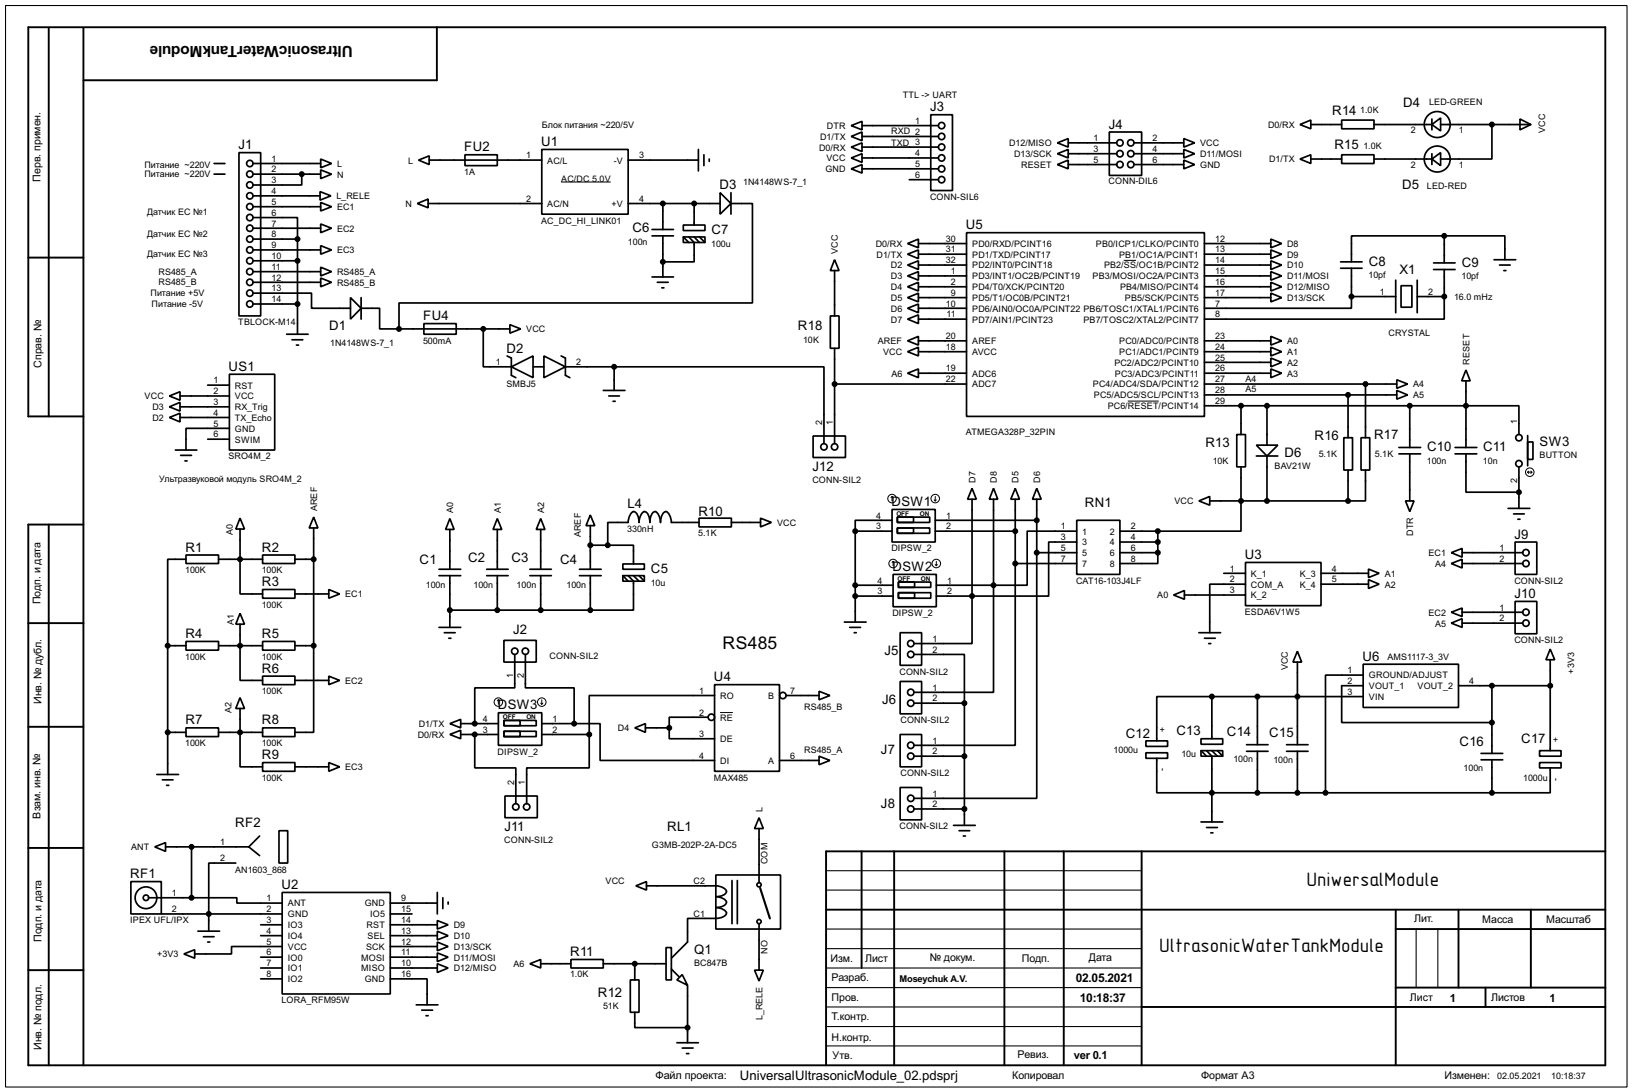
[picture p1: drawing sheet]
<svg xmlns="http://www.w3.org/2000/svg" width="383mm" height="256mm" viewBox="0 0 383 256" stroke-linecap="round" stroke-linejoin="round" font-family="sans-serif">
<path d="M1.3 1.3h381v254h-381zM194.1 218.2h74.2M194.1 209.1h74.2M194.1 204.5h74.2M332.8 218.2v13.8M337.9 218.2v13.8M194.1 222.8h74.2M194.1 232h74.2M194.1 236.5h74.2M194.1 227.4h74.2M194.1 241.1h74.2M194.1 245.7h74.2" fill="none" stroke="#000" stroke-width=".25"/>
<g fill="none" stroke="#000" stroke-width=".45">
<path d="M11.5 6.7v91.1M19.6 6.7v243.5M102.7 6.4v12.5h-83.1M6.7 60.5h12.9M19.6 97.8h-12.9v-91.4h370.5v243.8h-370.5v-127h12.9M11.5 123.2v127M6.7 146.4h12.9M6.7 170.7h12.9M6.7 199.2h12.9M202.5 200v27.4M210.1 200v50.2M236 200v50.2"/>
<path d="M250 200v50.2M268.3 200v50.2M377.2 200h-183.1v50.2M194.1 213.7h183.1M328 213.7v36.5M328 218.2h49.2M342.7 213.7v18.3M359.7 213.7v18.3M6.7 227.9h12.9M268.3 236.5h108.9M328 232h49.2M349.1 232v4.5"/>
</g>
<g fill="none" stroke="#000" stroke-width=".4">
<path d="M50.3 38.4h2.6M56.2 35.9h5.1v38.3h-5.1zM59.5 38.4h15.9M75.4 37.4l2.5 1-2.5 1zM75.4 39.9l2.5 1-2.5 1.1zM98.4 37.6l2.5-1v2.1zM100.9 37.6h26.4M109.3 36.4h7.6v2.5h-7.6zM127.3 35.1h20.3v15.2h-20.3zM147.6 37.6h16.5M164.1 35.1v5.1M165.4 36.4v2.5"/>
<path d="M166.7 37.4v.5M200 39.7l2.6-1v2zM200 29.5l2.6-1v2zM200 32.1l2.6-1.1v2.1zM200 34.6l2.6-1v2zM200 37.1l2.6-1v2.1zM202.6 39.7h17.9M202.6 29.5h17.9M202.6 32.1h17.9M202.6 34.6h17.9M202.6 37.1h17.9M218.7 27h5.1v17.8h-5.1z"/>
<path d="M248.5 33.6l2.5-1v2zM248.5 36.1l2.5-1v2zM248.5 38.7l2.5-1.1v2.1zM251 33.6h11.4M251 36.1h11.4M251 38.7h11.4M260.7 31h7.6v10.2h-7.6zM266.5 33.6h11.7M266.5 36.1h11.7M266.5 38.7h11.7M278.2 32.6l2.5 1-2.5 1zM278.2 35.1l2.5 1-2.5 1z"/>
<path d="M278.2 37.6l2.5 1.1-2.5 1zM305.5 37.4l2.5-1v2zM305.5 29.3l2.5-1.1v2.1zM308 37.4h7.3M308 29.3h7.3M315.3 28.2h7.6v2.1h-7.6zM315.3 36.4h7.6v2h-7.6zM322.9 37.4h13.6M322.9 29.3h13.6M336.5 29.3l2-1.6v3.1zM336.5 37.4l2-1.5v3zM336.5 28v2.5"/>
<path d="M336.5 36.1v2.6M338.5 29.3h21.2M350.6 29.3v8.1h-12.1M357.2 28l2.5 1.3-2.5 1.2zM50.3 40.9h2.6M59.5 51.1h10.4v5.1M59.5 48.6h15.9M59.5 53.6h15.9M59.5 58.7h15.9M59.5 56.2h10.4M59.5 46h15.7M59.5 40.9h15.9"/>
<path d="M69.9 56.2v22.3M70.9 40.9v2.6h-11.4M75.2 45l2.6 1-2.6 1zM75.4 57.7l2.5 1-2.5 1zM75.4 52.6l2.5 1-2.5 1.1zM75.4 47.6l2.5 1-2.5 1zM98.1 47.8l2.5-1v2zM100.6 47.8h26.7M147.6 47.8h21.6M153.2 53.9h5.1M153.2 55.4h5.1M155.8 47.8v6.1"/>
<path d="M155.8 55.4v9.7M160.6 52.9h5.1v1.3h-5.1zM160.6 55.7h5.1v1.3h-5.1zM160.6 55.7l1.3 1.3M161.9 55.7l1.2 1.3v4.5h-7.3M163.1 47.8v5.1M163.1 55.7l1.3 1.3M164.4 55.7l1.3 1.3M169.2 45.3l2.6 2.5-2.6 2.5zM171.8 47.8h5v23.4h-83v6.1M171.8 45.3v5M213.3 57.2l2.5-1v2z"/>
<path d="M213.3 59.7l2.5-1v2.1zM213.7 42.2h6.8M215.8 57.2h11.3M215.8 59.7h11.3M227.1 54.7h55.9v43.1h-55.9zM283 57.2h15.6M283 59.7h15.6M298.6 56.2l2.6 1-2.6 1zM298.6 58.7l2.6 1-2.6 1.1zM339.4 55.4h-21.8v6.1M339.4 55.4h14.2v5.6M339.4 55.4v6.4"/>
<path d="M59.5 68.9h13.7v3.5h9.2M59.5 61.3h10.4M59.5 63.8h15.9M59.5 66.3h15.9M59.5 71.4h10.4M67.4 78.5h5M68.6 79.8h2.6M75.4 62.8l2.5 1-2.5 1zM75.4 65.3l2.5 1-2.5 1.1zM82.4 69.9l2.5 2.5-2.5 2.6zM84.9 72.4h4.3v4.9h4.6M84.9 69.9v5.1"/>
<path d="M93.8 77.3h26M99.6 76h7.6v2.5h-7.6zM113.6 77.3v8.9h6.6M119.8 76.3l2.6 1-2.6 1zM153.2 65.1h5.1M154.5 66.3h2.5M155.5 67.6h.5M195.1 74.2h2.1v7.6h-2.1zM196.1 61l1.1 2.6h-2.1zM196.1 63.6v10.6M213.3 62.3l2.5-1v2zM213.3 64.8l2.5-1v2z"/>
<path d="M213.3 67.4l2.5-1.1v2.1zM213.3 69.9l2.5-1v2zM213.3 72.4l2.5-1v2.1zM213.3 75l2.5-1v2zM215.8 62.3h11.3M215.8 64.8h11.3M215.8 67.4h11.3M215.8 69.9h11.3M215.8 72.4h11.3M215.8 75h11.3M283 62.3h15.6M283 64.8h15.6"/>
<path d="M283 67.4h15.6M283 69.9h15.6M298.6 79l2.6 1.1-2.6 1zM298.6 61.3l2.6 1-2.6 1zM298.6 63.8l2.6 1-2.6 1zM298.6 66.3l2.6 1.1-2.6 1zM298.6 68.9l2.6 1-2.6 1zM315 63h5.1M315 61.5h5.1M317.6 69.7v2.7h-34.6M317.6 69.7h10.4M317.6 63v6.7"/>
<path d="M328 65.8v7.7M329.2 67.1h2.6v5.1h-2.6zM333 69.7h6.4M333 65.8v7.7M336.9 63.3h5M336.9 61.8h5M339.4 69.7v5.3h-56.4M339.4 63.3v6.4M351.1 61h5.1M352.4 62.3h2.5M353.4 63.6h.5M39.8 93l2.5-1v2z"/>
<path d="M39.8 95.6l2.5-1.1v2.1zM39.8 98.1l2.5-1v2zM42.3 93h11.6M42.3 95.6h11.6M42.3 98.1h11.6M48.8 90.5h5.1M53.9 87.9h10.7v17.8h-10.7zM69.7 81.1h.5M119.2 83.6l1 .5v4.1l1 .5M120.2 86.2l5.1-2.6v5.1zM125.3 86.2h2.5M127.8 83.6l5.1 2.6-5.1 2.5z"/>
<path d="M131.9 83.6l1 .5v4.1l1 .5M132.9 86.2h11.4M141.8 91.7h5.1M143.1 93h2.5M144.1 94.3h.5M144.3 86.2h49.3v18M144.3 86.2v5.5M196.1 90.2h31M196.1 81.8v22.4M213.3 80.1l2.5-1.1v2.1zM213.3 82.6l2.5-1v2zM213.3 87.7l2.5-1v2z"/>
<path d="M215.8 80.1h11.3M215.8 82.6h11.3M215.8 87.7h11.3M283 95.3h61.5M283 80.1h15.6M283 82.6h15.6M283 85.1h15.6M283 87.7h15.6M283 92.8h45.2M283 90.2h45.2M291.6 95.3v6.8M297.7 95.3v9.3"/>
<path d="M298.6 81.6l2.6 1-2.6 1zM298.6 84.1l2.6 1-2.6 1.1zM298.6 86.7l2.6 1-2.6 1zM316.8 92.8v10M320.9 90.2v12.6M328.2 89.2l2.6 1-2.6 1zM328.2 91.7l2.6 1.1-2.6 1zM331.3 95.3v9.8M344.5 86.9l1 2.6h-2zM344.5 95.3h12.4v6.8M344.5 89.5v5.6h-.3v.5l.3-.3M344.5 95.3v9.8"/>
<path d="M41.2 105.7h5.1M42.5 107h2.5M43.5 108.3h.5M48.8 103.2h5.1M53.9 100.6h-10.2v5.1M191.1 102.4h7.6v5.1h-7.6zM209.6 119.7h10.2v7.6h-10.2zM228.4 114.7l1 2.6h-2zM228.4 117.3v22.7M233.5 114.7l1 2.6h-2zM233.5 117.3v20.2M238.6 114.7l1 2.6h-2.1z"/>
<path d="M238.6 117.3v15.1M243.6 114.7l1.1 2.6h-2.1zM243.6 117.3v12.5M281.7 117.7l2.6-1.1v2.1zM284.3 117.7h32.5M290.6 102.1h2.1v7.6h-2.1zM291.6 109.7v15.1h-19.5M295.2 104.6h5.1l-2.6 2.5zM295.2 107.1h5.1M297.7 107.1v10.6M315.8 102.8h2v7.6h-2zM316.8 110.4v7.3"/>
<path d="M319.8 102.8h2.1v7.6h-2.1zM320.9 110.4v7.3h-4.1M328.7 106.6h5.1M328.7 105.1h5.1M330.3 117.7h2l-1 2.5zM331.3 106.6v11.1M341.9 106.6h5.1M341.9 105.1h5.1M344.5 106.6v9h12.4M354.4 119.4h5.1M356.9 109.7v9.7M359 103.8h1.2v4.1h-1.2z"/>
<path d="M359 102.3v7.1M43.7 130.4h7.7v2h-7.7zM43.7 131.4h-4.3v20.3M51.4 131.4h10.3M56.4 121.7l1.1 2.6h-2.1zM56.4 124.3v15.2h5.3M61.7 130.4h7.6v2h-7.6zM61.7 138.5h7.6v2h-7.6zM69.3 131.4h4.4M69.3 139.5h8M73.7 121.5l1 2.5h-2zM73.7 124v27.7"/>
<path d="M77.3 138.5l2.5 1-2.5 1zM103.2 135.2h5.1M103.2 133.7h5.1M105.7 121.8l1 2.6h-2zM105.7 124.4v9.3M105.7 135.2v12.2M114.4 135.2h5M114.4 133.7h5M116.9 121.8l1 2.6h-2zM116.9 124.4v9.3M116.9 135.2v8.1M124.5 135.2h5.1"/>
<path d="M124.5 133.7h5.1M127.1 121.8l1 2.6h-2.1zM127.1 124.4v9.3M127.1 135.2v8.1M136.2 135.2h5.1M136.2 133.7h5.1M138.7 121l1.1 2.5h-2.1zM138.7 123.5v10.2M138.7 135.2v8.1M138.7 128.1h4.1M142.8 128.1h6.1v4.4M146.4 132.5h5v1.2h-5z"/>
<path d="M146.4 135.2h5v1.3h-5zM146.4 135.2l1.2 1.3M147.6 135.2l1.3 1.3v6.8h-10.2M148.9 135.2l1.3 1.3M150.2 135.2l1.2 1.3M164.3 121.7h7.6v2.1h-7.6zM164.3 122.7h-6.5l-.3-1.2a1.82 1.82 0 0 0-1-1.3 2.37 2.37 0 0 0-1.3 2.5l-.2-1.2a1.82 1.82 0 0 0-1-1.3 2.35 2.35 0 0 0-1.3 2.5v-.6a2.04 2.04 0 0 0-1.3-1.9 2.75 2.75 0 0 0-1.2 2.5l-.1-.6a2.04 2.04 0 0 0-1.2-1.9 2.75 2.75 0 0 0-1.3 2.5h-4.8v5.4M171.9 122.7h6.8M178.7 121.7l2.6 1-2.6 1.1zM201 124.8h8.6M201 124.8v21.3M201 137.5h8.9"/>
<path d="M209.6 122.2h-8.6v2.6M209.9 134.9h10.1v7.6h-10.1zM210.9 121.5h7.6v1.2h-7.6zM210.9 121.5h3.8v1.2h-3.8zM210.9 124h7.6v1.3h-7.6zM210.9 124h3.8v1.3h-3.8zM211.1 136.7h7.6v1.3h-7.6zM211.1 136.7h3.8v1.3h-3.8zM211.1 139.2h7.6v1.3h-7.6zM211.1 139.2h3.8v1.3h-3.8zM219.8 124.8h18.8M219.8 122.2h23.8"/>
<path d="M220 137.5h13.5M233.5 137.5v25.1h-18.7M238.6 132.4v42.7h-23.8M238.6 132.4h14.4M243.6 129.8v57.7h-28.8M243.6 129.8h9.4M253 122.2h10.2v12.7h-10.2zM253 124.8h-11.6v12.7h-7.9M253 127.3h-6.6v12.7h-18M263.2 124.8h8.9M263.2 127.3h8.9M263.2 129.8h8.9"/>
<path d="M272.1 129.8v2.6h-8.9M272.1 124.8v5M275.8 139.8l2.5-1.1v2.1zM278.3 139.8h14.4M287.6 134.7h5.1M292.7 132.1h17.7v10.2h-17.7zM292.7 137.2h-8.4v11.4M310.4 134.7h11.2M310.4 137.2h11.2M321.6 133.7l2.5 1-2.5 1zM321.6 136.2l2.5 1-2.5 1zM341 129.8l2.6-1v2.1z"/>
<path d="M341 132.4l2.6-1v2zM343.6 129.8h14.2M343.6 132.4h14.2M355.7 120.7h2.5M356 127.3h5.1v7.6h-5.1zM356.7 122h.5M39.4 151.7h4.3M39.4 151.7v30.2M43.7 150.7h7.7v2h-7.7zM51.4 151.7h10.3M56.4 144.1l1.1 2.5h-2.1zM56.4 146.6v13.2h5.3"/>
<path d="M61.7 150.7h7.6v2h-7.6zM61.7 158.8h7.6v2h-7.6zM69.3 151.7h4.4M69.3 159.8h8M73.7 151.7v20.3h-4.4M77.3 158.8l2.5 1-2.5 1zM103.2 147.4h5.1M104.4 148.6h2.6M105.5 149.9h.5M105.7 143.3h33M118.4 150.4h7.6v5.1h-7.6zM121 153.7v7.9h-9.4v8.4"/>
<path d="M123.5 153.7v7.9h11.4v8.4M198.4 146.1h5.1M199.7 147.4h2.5M200.7 148.6h.5M201 140h8.9M211.5 148.6h5.1v7.7h-5.1zM214.8 153.7h11.8v11.5M220 140h8.4M228.4 140v11.2h-13.6M281.7 148.6h5.1M283 149.9h2.6M284 151.2h.5"/>
<path d="M304.9 153l1 2.5h-2.1zM304.9 155.5v19.4M320.3 156h22.4v10.2h-22.4zM320.3 158.6h-8.8v27.6M341 143.8l2.6-1v2zM341 146.4l2.6-1.1v2.1zM343.6 143.8h14.2M343.6 146.4h14.2M356 141.3h5.1v7.6h-5.1zM364.3 152.5l1 2.5h-2zM364.3 155v21.3M39.4 172h4.3"/>
<path d="M43.7 171h7.7v2h-7.7zM51.4 172h10.3M56.4 163.9l1.1 2.5h-2.1zM56.4 166.4v13.7h5.3M61.7 171h7.6v2h-7.6zM61.7 179.1h7.6v2.1h-7.6zM77.3 179.1l2.5 1-2.5 1.1zM105.7 172.5l2.6-1v2zM105.7 170l2.6-1v2zM108.3 172.5h8.8M108.3 170h8.8M111.6 172.5v7.9h9.6v8.4"/>
<path d="M117.1 167.4h10.2v7.7h-10.2zM118.4 169.2h7.6v1.3h-7.6zM118.4 169.2h3.8v1.3h-3.8zM118.4 171.8h7.6v1.2h-7.6zM118.4 171.8h3.8v1.2h-3.8zM127.3 172.5h11.2M127.3 170h7.6M134.9 170h6.1v8.6h26.9M138.5 172.5v7.9h-14.7v8.4M149.2 171l2.5-1v2zM151.7 171h5.6M157.3 171v2.5h10.6"/>
<path d="M166.4 168.5h-9.1v2.5M167.9 160.8h15.3v20.4h-15.3zM167.9 163.4h-29.4v9.1M183.2 178.6h9.3M184.7 163.4h7.8M192.5 177.6l2.5 1-2.5 1zM192.5 162.4l2.5 1-2.5 1zM211.5 160.1h5.1v7.6h-5.1zM211.5 172.5h5.1v7.6h-5.1zM214.8 165.2h11.8M214.8 177.6h11.8M226.6 165.2v28.7"/>
<path d="M269.3 174h5.1v1.3h-5.1zM269.3 176.8h5.1v1.3h-5.1zM271.8 178.1v8.1h78.8M282.2 173.5h5.1v1.3h-5.1zM282.2 176.3h5.1v1.3h-5.1zM282.2 176.3l1.3 1.3M283.5 176.3l1.3 1.3v15.5M284.8 163.6h-13v10.4M284.8 163.6v9.9M284.8 163.6h35.5M284.8 176.3l1.3 1.3M286.1 176.3l1.2 1.3"/>
<path d="M292.9 176.5h5.1M292.9 174.9h5.1M295.5 163.6v11.3M295.5 176.5v9.7M302.3 176.5h5.1M302.3 174.9h5.1M304.9 176.5v9.7M320.3 161.1h-5v8.6h35.3M342.7 161.1h21.6M348 178.5h5.1M348 177h5.1M350.6 161.1v15.9"/>
<path d="M350.6 178.5v7.7M361.8 176.3h5v1.3h-5zM361.8 179.1h5v1.3h-5zM36.4 198.9l2.5-1v2.1zM36.9 181.9h5.1M38.2 183.2h2.5M38.9 198.9h19.6M39.2 184.5h.5M45 198.9v12M58.5 198.9l2.5 2.1M61 196.4l-2.5 2.5M65.6 195.1h2v7.6h-2z"/>
<path d="M69.3 180.1h8M118.7 187h7.6v5.1h-7.6zM178.4 192.1l1 2.5h-2.1zM178.4 194.6v12.7M211.5 185h5.1v7.6h-5.1zM214.8 190h11.8M224.1 193.9h5.1M225.4 195.1h2.5M226.4 196.4h.5M282.2 193.1h5.1M283.5 194.4h2.6M284.5 195.6h.5"/>
<path d="M364.3 180.4v5.8h-13.7M30.8 207.1h7.1v7.6h-7.1zM34.9 210.9h10.1M37.9 214.7h28.4M45 210.9h10.7v1.2h10.6M46.5 218.7h5.1M55.4 202.7h-6.3v16M61.3 217.2h5M61.3 219.8h5M66.3 209.6h25.4v23.9h-25.4zM91.7 214.7h5.1M91.7 217.2h11.1"/>
<path d="M91.7 212.1h11.1M91.7 219.8h11.1M102.8 216.2l2.5 1-2.5 1zM102.8 218.7l2.5 1.1-2.5 1zM102.8 209.6v5.1M104.1 210.9v2.5M105.3 211.9v.5M149.4 208.1l2.5-1v2zM151.9 208.1h16.3a2.58 2.58 0 0 1 2.5 1.3 2.27 2.27 0 0 1-2.5 1.2 2.65 2.65 0 0 1 2.5 1.3 2.24 2.24 0 0 1-2.5 1.3 2.65 2.65 0 0 1 2.5 1.2 2.29 2.29 0 0 1-2.5 1.3h-6.6v5.6l-3.8 3.8M168.2 205.5h15.2v12.7h-15.2zM172 206.8v10.2M173.3 206.8v10.2"/>
<path d="M178.4 217v10.9M43.2 224.1l2.6-1v2zM47.8 220h2.5M48.8 221.3h.5M61.3 227.4h5M61.3 224.8h5M61.3 229.9h5M66.3 222.3h-11.9v1.8h-8.6M91.7 229.9h8.7v6.1M91.7 227.4h11.1M91.7 224.8h11.1M91.7 222.3h11.1"/>
<path d="M97.8 236h5.1M99.1 237.3h2.6M100.1 238.6h.5M102.8 221.3l2.5 1-2.5 1zM102.8 226.4l2.5 1-2.5 1zM102.8 223.8l2.5 1-2.5 1.1zM124.5 226.4l2.6-1v2zM127.1 226.4h7.1M134.2 225.4h7.6v2h-7.6zM141.8 226.4h14.7M148.1 230.2h2.1v7.6h-2.1zM149.2 237.8v3.6h12.4"/>
<path d="M149.2 226.4v3.8M156.5 222.6h1.3v7.6h-1.3zM157.8 227.6l1.8 1.8M159.1 230.2l1.2-1.3 1.3 2.5zM161.6 231.4v13.5M177.3 227.9h2.1l-1 2.5zM159.1 244.9h5M160.3 246.2h2.6M161.3 247.5h.6"/>
<circle cx="58.7" cy="38.4" r=".75"/>
<circle cx="221.2" cy="29.5" r=".75"/>
<circle cx="221.2" cy="37.1" r=".75"/>
<circle cx="221.2" cy="32.1" r=".75"/>
<circle cx="221.2" cy="34.6" r=".75"/>
<circle cx="221.2" cy="39.7" r=".75"/>
<circle cx="263.1" cy="33.6" r=".75"/>
<circle cx="263.1" cy="36.1" r=".75"/>
<circle cx="263.1" cy="38.7" r=".75"/>
<circle cx="265.7" cy="38.7" r=".75"/>
<circle cx="265.7" cy="33.6" r=".75"/>
<circle cx="265.7" cy="36.1" r=".75"/>
<circle cx="337.7" cy="37.4" r="3.1"/>
<circle cx="337.7" cy="29.3" r="3.1"/>
<circle cx="58.7" cy="56.2" r=".75"/>
<circle cx="58.7" cy="51.1" r=".75"/>
<circle cx="58.7" cy="58.7" r=".75"/>
<circle cx="58.7" cy="53.6" r=".75"/>
<circle cx="58.7" cy="43.5" r=".75"/>
<circle cx="58.7" cy="48.6" r=".75"/>
<circle cx="58.7" cy="46" r=".75"/>
<circle cx="58.7" cy="40.9" r=".75"/>
<circle cx="221.2" cy="42.2" r=".75"/>
<circle cx="58.7" cy="61.3" r=".75"/>
<circle cx="58.7" cy="63.8" r=".75"/>
<circle cx="58.7" cy="66.3" r=".75"/>
<circle cx="58.7" cy="68.9" r=".75"/>
<circle cx="58.7" cy="71.4" r=".75"/>
<circle cx="193.6" cy="105" r=".75"/>
<circle cx="196.1" cy="105" r=".75"/>
<circle cx="356.9" cy="102.8" r=".75"/>
<circle cx="356.9" cy="108.9" r=".75"/>
<circle cx="358.5" cy="129.8" r=".75"/>
<circle cx="358.5" cy="132.4" r=".75"/>
<circle cx="120.9" cy="153" r=".75"/>
<circle cx="123.4" cy="153" r=".75"/>
<circle cx="214" cy="151.2" r=".75"/>
<circle cx="214" cy="153.7" r=".75"/>
<circle cx="358.5" cy="143.8" r=".75"/>
<circle cx="358.5" cy="146.4" r=".75"/>
<circle cx="167.1" cy="168.5" r=".75"/>
<circle cx="183.9" cy="163.4" r=".75"/>
<circle cx="214" cy="165.2" r=".75"/>
<circle cx="214" cy="162.6" r=".75"/>
<circle cx="214" cy="175.1" r=".75"/>
<circle cx="214" cy="177.6" r=".75"/>
<circle cx="121.2" cy="189.5" r=".75"/>
<circle cx="123.7" cy="189.5" r=".75"/>
<circle cx="214" cy="190" r=".75"/>
<circle cx="214" cy="187.5" r=".75"/>
<circle cx="34.3" cy="210.9" r="2.55"/>
<circle cx="34.3" cy="210.9" r=".65"/>
<circle cx="178.3" cy="207.8" r=".5"/>
<circle cx="178.3" cy="216.5" r=".5"/>
</g>
<g fill="none" stroke="#000" stroke-width=".23">
<path d="M131.9 42.8h11.6M264.1 61.2h2.9M265 94.2h7.3M209.6 116.6l-.2 .3M209.6 116.6l.3 .3M209.6 116.6v1.1M219.5 117.4l.3 .3M219.8 116.6v1.1M220 117.4l-.2 .3M359 110.9h1M359 110.9l.2 .3M359.2 110.7l-.2 .2"/>
<path d="M359.7 110.7l.3 .2M360 110.9l-.3 .3M209.9 131.9l-.3 .2M209.9 131.9l.2 .2M209.9 131.9v1M219.8 132.6l.2 .3M220 131.9v1M220.3 132.6l-.3 .3M117.1 164.4l-.2 .2M117.1 164.4l.3 .2M117.1 164.4v1M127.1 165.2l.2 .2"/>
<path d="M127.3 164.4v1M127.6 165.2l-.3 .2M169.2 167.4h3"/>
<circle cx="209.6" cy="117.1" r="1"/>
<circle cx="219.7" cy="117.1" r="1"/>
<circle cx="359.4" cy="110.9" r="1"/>
<circle cx="209.8" cy="132.4" r="1"/>
<circle cx="220" cy="132.4" r="1"/>
<circle cx="117.1" cy="164.9" r="1"/>
<circle cx="127.3" cy="164.9" r="1"/>
</g>
<g fill="#000" stroke="#000" stroke-width=".4">
<circle cx="350.5" cy="29.3" r=".5"/>
<circle cx="69.9" cy="56.2" r=".5"/>
<circle cx="70.9" cy="40.9" r=".5"/>
<circle cx="155.7" cy="47.8" r=".5"/>
<circle cx="163.1" cy="47.8" r=".5"/>
<circle cx="339.3" cy="55.4" r=".5"/>
<circle cx="69.9" cy="71.4" r=".5"/>
<circle cx="69.9" cy="61.3" r=".5"/>
<circle cx="93.7" cy="77.3" r=".5"/>
<circle cx="113.5" cy="77.3" r=".5"/>
<circle cx="155.7" cy="61.5" r=".5"/>
<circle cx="317.5" cy="69.7" r=".5"/>
<circle cx="339.3" cy="69.7" r=".5"/>
<circle cx="144.3" cy="86.2" r=".5"/>
<circle cx="196.1" cy="90.2" r=".5"/>
<circle cx="291.6" cy="95.3" r=".5"/>
<circle cx="297.7" cy="95.3" r=".5"/>
<circle cx="316.7" cy="92.8" r=".5"/>
<circle cx="320.8" cy="90.2" r=".5"/>
<circle cx="331.2" cy="95.3" r=".5"/>
<circle cx="344.4" cy="95.3" r=".5"/>
<circle cx="291.6" cy="117.7" r=".5"/>
<circle cx="297.7" cy="117.7" r=".5"/>
<circle cx="316.7" cy="117.7" r=".5"/>
<circle cx="356.9" cy="115.6" r=".5"/>
<circle cx="56.4" cy="131.4" r=".5"/>
<circle cx="73.7" cy="131.4" r=".5"/>
<circle cx="138.7" cy="128.1" r=".5"/>
<circle cx="142.8" cy="128.1" r=".5"/>
<circle cx="200.9" cy="124.8" r=".5"/>
<circle cx="200.9" cy="137.5" r=".5"/>
<circle cx="233.4" cy="137.5" r=".5"/>
<circle cx="238.5" cy="124.8" r=".5"/>
<circle cx="238.5" cy="132.4" r=".5"/>
<circle cx="243.6" cy="122.2" r=".5"/>
<circle cx="243.6" cy="129.8" r=".5"/>
<circle cx="272" cy="129.8" r=".5"/>
<circle cx="272" cy="124.8" r=".5"/>
<circle cx="272" cy="127.3" r=".5"/>
<circle cx="39.4" cy="151.7" r=".5"/>
<circle cx="56.4" cy="151.7" r=".5"/>
<circle cx="73.7" cy="151.7" r=".5"/>
<circle cx="105.7" cy="143.3" r=".5"/>
<circle cx="116.8" cy="143.3" r=".5"/>
<circle cx="127" cy="143.3" r=".5"/>
<circle cx="138.7" cy="143.3" r=".5"/>
<circle cx="200.9" cy="140" r=".5"/>
<circle cx="228.4" cy="140" r=".5"/>
<circle cx="39.4" cy="172" r=".5"/>
<circle cx="56.4" cy="172" r=".5"/>
<circle cx="111.5" cy="172.5" r=".5"/>
<circle cx="111.5" cy="170" r=".5"/>
<circle cx="134.9" cy="170" r=".5"/>
<circle cx="138.4" cy="172.5" r=".5"/>
<circle cx="157.2" cy="171" r=".5"/>
<circle cx="226.6" cy="177.6" r=".5"/>
<circle cx="226.6" cy="165.2" r=".5"/>
<circle cx="284.7" cy="163.6" r=".5"/>
<circle cx="295.4" cy="163.6" r=".5"/>
<circle cx="304.8" cy="163.6" r=".5"/>
<circle cx="350.5" cy="161.1" r=".5"/>
<circle cx="350.5" cy="169.7" r=".5"/>
<circle cx="364.2" cy="161.1" r=".5"/>
<circle cx="45" cy="198.9" r=".5"/>
<circle cx="226.6" cy="190" r=".5"/>
<circle cx="284.7" cy="186.2" r=".5"/>
<circle cx="295.4" cy="186.2" r=".5"/>
<circle cx="304.8" cy="186.2" r=".5"/>
<circle cx="311.4" cy="186.2" r=".5"/>
<circle cx="350.5" cy="186.2" r=".5"/>
<circle cx="45" cy="210.9" r=".5"/>
<circle cx="49" cy="214.7" r=".5"/>
<circle cx="149.1" cy="226.4" r=".5"/>
<circle cx="161.5" cy="241.4" r=".5"/>
</g>
<path d="M178.6 208.6l2.3 7.1" fill="none" stroke="#000" stroke-width=".5"/>
<g font-size="5.1">
<text x="307" y="208.1">UniwersalModule</text>
<text x="272.4" y="223.6">UltrasonicWaterTankModule</text>
</g>
<text font-size="4.6" x="169.8" y="152.4">RS485</text>
<text font-size="4.1" x="82.9" y="10.8" transform="rotate(-180 82.9 10.8)">UltrasonicWaterTankModule</text>
<g font-size="3.5">
<text x="218.6" y="26.1">J3</text>
<text x="313.1" y="26.9">R14</text>
<text x="329.7" y="25.1">D4</text>
<text x="56" y="35">J1</text>
<text x="109.1" y="35.6">FU2</text>
<text x="127.2" y="34.3">U1</text>
<text x="260.5" y="30.2">J4</text>
<text x="313.6" y="35">R15</text>
<text x="169.1" y="44.5">D3</text>
<text x="329.5" y="44.5">D5</text>
<text x="227" y="53.9">U5</text>
<text x="148.6" y="54.6">C6</text>
<text x="167.2" y="55">C7</text>
<text x="321.6" y="62.4">C8</text>
<text x="328.8" y="64.2">X1</text>
<text x="343.5" y="62.7">C9</text>
<text x="77.4" y="77.5">D1</text>
<text x="99.5" y="75.1">FU4</text>
<text x="187.5" y="77.4">R18</text>
<text x="119" y="82.8">D2</text>
<text x="53.7" y="87.1">US1</text>
<text x="283.3" y="105">R13</text>
<text x="301.8" y="107.3">D6</text>
<text x="308.9" y="103.5">R16</text>
<text x="322.9" y="103.2">R17</text>
<text x="335.3" y="106">C10</text>
<text x="348.5" y="106">C11</text>
<text x="361.8" y="104.8">SW3</text>
<text x="190.9" y="110.6">J12</text>
<text x="147.5" y="119.4">L4</text>
<text x="209.5" y="118.9">DSW1</text>
<text x="254.9" y="119.1">RN1</text>
<text x="164.1" y="121.2">R10</text>
<text x="43.6" y="129.6">R1</text>
<text x="61.6" y="129.6">R2</text>
<text x="292.5" y="131.3">U3</text>
<text x="355.9" y="126.5">J9</text>
<text x="61.6" y="137.7">R3</text>
<text x="98.6" y="132.4">C1</text>
<text x="110" y="132.1">C2</text>
<text x="120.2" y="132.1">C3</text>
<text x="131.6" y="132.4">C4</text>
<text x="153" y="134.6">C5</text>
<text x="209.7" y="134.1">DSW2</text>
<text x="355.9" y="140.5">J10</text>
<text x="43.6" y="149.9">R4</text>
<text x="61.6" y="149.9">R5</text>
<text x="120.6" y="148.8">J2</text>
<text x="207.8" y="153.9">J5</text>
<text x="320.2" y="155.2">U6</text>
<text x="61.6" y="158">R6</text>
<text x="167.8" y="160">U4</text>
<text x="117" y="166.6">DSW3</text>
<text x="207.3" y="165.4">J6</text>
<text x="43.6" y="170.2">R7</text>
<text x="61.6" y="170.2">R8</text>
<text x="264.5" y="173.4">C12</text>
<text x="276.4" y="172.7">C13</text>
<text x="288.3" y="172.8">C14</text>
<text x="298.3" y="173.1">C15</text>
<text x="61.6" y="178.3">R9</text>
<text x="207" y="177.1">J7</text>
<text x="343" y="175.3">C16</text>
<text x="357.5" y="174.4">C17</text>
<text x="207" y="189.8">J8</text>
<text x="55.3" y="194.3">RF2</text>
<text x="118.5" y="195.2">J11</text>
<text x="156.8" y="195.3">RL1</text>
<text x="30.6" y="206.3">RF1</text>
<text x="66.2" y="208.8">U2</text>
<text x="134" y="224.5">R11</text>
<text x="163.1" y="224">Q1</text>
<text x="140.5" y="234.1">R12</text>
<text x="173.8" y="253.6">UniversalUltrasonicModule_02.pdsprj</text>
</g>
<g font-size="3.2">
<text x="252.8" y="230.7">02.05.2021</text>
<text x="253.8" y="235.4">10:18:37</text>
</g>
<g font-size="3">
<text x="340.7" y="235.4">1</text>
<text x="364.1" y="235.4">1</text>
<text x="252.4" y="248.8">ver 0.1</text>
</g>
<text font-size="2.9" x="154" y="253.5">Файл проекта:</text>
<g font-size="2.8">
<text x="9.5" y="42.7" transform="rotate(-90 9.5 42.7)">Перв. примен.</text>
<text x="9.7" y="86.4" transform="rotate(-90 9.7 86.4)">Справ. №</text>
<text x="9.5" y="142" transform="rotate(-90 9.5 142)">Подп. и дата</text>
<text x="9.7" y="165.4" transform="rotate(-90 9.7 165.4)">Инв. № дубл.</text>
<text x="9.5" y="192.3" transform="rotate(-90 9.5 192.3)">Взам. инв. №</text>
<text x="9.8" y="221.2" transform="rotate(-90 9.8 221.2)">Подп. и дата</text>
<text x="332.3" y="216.5">Лит.</text>
<text x="348.3" y="216.8">Масса</text>
<text x="363.3" y="216.8">Масштаб</text>
<text x="195.1" y="225.9">Изм.</text>
<text x="203.3" y="225.9">Лист</text>
<text x="218.5" y="225.7">№ докум.</text>
<text x="240.1" y="225.9">Подп.</text>
<text x="255.8" y="225.7">Дата</text>
<text x="195.4" y="230.5">Разраб.</text>
<text x="195.4" y="235.1">Пров.</text>
<text x="195.4" y="239.6">Т.контр.</text>
<text x="331.3" y="235.1">Лист</text>
<text x="350.3" y="235.1">Листов</text>
<text x="195.4" y="244.5">Н.контр.</text>
<text x="9.8" y="246.6" transform="rotate(-90 9.8 246.6)">Инв. № подл.</text>
<text x="195.6" y="248.8">Утв.</text>
<text x="239.1" y="248.5">Ревиз.</text>
<text x="237.8" y="253.5">Копировал</text>
<text x="282.2" y="253.5">Формат А3</text>
<text x="339.4" y="253.5">Изменен:</text>
</g>
<text font-size="2.5" x="211.4" y="230.6">Moseychuk A.V.</text>
<g font-size="2.4">
<text x="212.1" y="23.1">TTL -&gt; UART</text>
<text x="127.3" y="30">Блок питания ~220/5V</text>
<text x="215.1" y="29.1">1</text>
<text x="319.6" y="26.6">1.0K</text>
<text x="335.8" y="24.6">LED-GREEN</text>
<text x="192.5" y="35.3">D0/RX</text>
<text x="192.7" y="32.8">D1/TX</text>
<text x="194.3" y="30.3">DTR</text>
<text x="209.4" y="31.4">RXD 2</text>
<text x="209.4" y="34.2">TXD 3</text>
<text x="237.1" y="34.4">D12/MISO</text>
<text x="257" y="33.2">1</text>
<text x="257" y="35.7">3</text>
<text x="270.8" y="33.2">2</text>
<text x="270.8" y="35.7">4</text>
<text x="282" y="34.4">VCC</text>
<text x="298" y="30">D0/RX</text>
<text x="320.4" y="35">1.0K</text>
<text x="331.5" y="31.3">2</text>
<text x="342.8" y="31.3">1</text>
<text x="363.1" y="31.2" transform="rotate(-90 363.1 31.2)">VCC</text>
<text x="33.9" y="39.4">Питание ~220V</text>
<text x="33.9" y="41.6">Питание ~220V</text>
<text x="63.8" y="38">1</text>
<text x="63.8" y="40.5">2</text>
<text x="79.2" y="39.2">L</text>
<text x="79.2" y="41.7">N</text>
<text x="95.9" y="38.4">L</text>
<text x="109.1" y="41.1">1A</text>
<text x="123.6" y="37.2">1</text>
<text x="128.6" y="38.4">AC/L</text>
<text x="144.2" y="38.4">-V</text>
<text x="150.2" y="37.2">3</text>
<text x="193.9" y="40.5">GND</text>
<text x="194.2" y="37.9">VCC</text>
<text x="215.1" y="36.7">4</text>
<text x="215.1" y="39.2">5</text>
<text x="215.1" y="41.8">6</text>
<text x="238.3" y="36.9">D13/SCK</text>
<text x="239.9" y="39.5">RESET</text>
<text x="257" y="38.2">5</text>
<text x="270.8" y="38.2">6</text>
<text x="282" y="36.9">D11/MOSI</text>
<text x="282" y="39.5">GND</text>
<text x="298.2" y="38.1">D1/TX</text>
<text x="331.5" y="39.4">2</text>
<text x="342.8" y="39.4">1</text>
<text x="63.8" y="43">3</text>
<text x="63.8" y="45.6">4</text>
<text x="79" y="46.8">L_RELE</text>
<text x="123.6" y="47.4">2</text>
<text x="131.9" y="42.7">AC/DC 5.0V</text>
<text x="150.2" y="47.4">4</text>
<text x="174.6" y="43.4">1N4148WS-7_1</text>
<text x="218.5" y="46.9">CONN-SIL6</text>
<text x="260.5" y="43.1">CONN-DIL6</text>
<text x="335.3" y="44.4">LED-RED</text>
<text x="34.6" y="50.6">Датчик EC №1</text>
<text x="63.8" y="48.1">5</text>
<text x="63.8" y="50.7">6</text>
<text x="63.8" y="53.2">7</text>
<text x="79.2" y="49.4">EC1</text>
<text x="95.3" y="48.6">N</text>
<text x="127.1" y="52.6">AC_DC_HI_LINK01</text>
<text x="128.6" y="48.6">AC/N</text>
<text x="143.7" y="48.6">+V</text>
<text x="34.6" y="55.6">Датчик EC №2</text>
<text x="63.8" y="55.7">8</text>
<text x="63.8" y="58.3">9</text>
<text x="79.2" y="59.5">EC3</text>
<text x="79.2" y="54.4">EC2</text>
<text x="147.6" y="57.5">100n</text>
<text x="167.1" y="57.9">100u</text>
<text x="196.9" y="59.7" transform="rotate(-90 196.9 59.7)">VCC</text>
<text x="205.8" y="58">D0/RX</text>
<text x="222.3" y="59.3">31</text>
<text x="222.3" y="56.8">30</text>
<text x="228.4" y="58">PD0/RXD/PCINT16</text>
<text x="257.5" y="58">PB0/ICP1/CLKO/PCINT0</text>
<text x="285.6" y="56.8">12</text>
<text x="285.6" y="59.3">13</text>
<text x="302.4" y="58">D8</text>
<text x="34.6" y="60.5">Датчик EC №3</text>
<text x="37.2" y="64.5">RS485_A</text>
<text x="63.8" y="60.9">10</text>
<text x="63.8" y="63.4">11</text>
<text x="63.8" y="65.9">12</text>
<text x="79.2" y="64.6">RS485_A</text>
<text x="206" y="60.5">D1/TX</text>
<text x="209.3" y="63.1">D2</text>
<text x="209.3" y="65.6">D3</text>
<text x="222.3" y="61.9">32</text>
<text x="223.4" y="64.4">1</text>
<text x="228.4" y="65.6">PD3/INT1/OC2B/PCINT19</text>
<text x="228.4" y="63.1">PD2/INT0/PCINT18</text>
<text x="228.4" y="60.5">PD1/TXD/PCINT17</text>
<text x="256.7" y="65.6">PB3/MOSI/OC2A/PCINT3</text>
<text x="259.4" y="63.1">PB2/SS/OC1B/PCINT2</text>
<text x="262.9" y="60.5">PB1/OC1A/PCINT1</text>
<text x="285.6" y="64.4">15</text>
<text x="285.6" y="61.9">14</text>
<text x="302.4" y="60.5">D9</text>
<text x="302.4" y="63.1">D10</text>
<text x="302.4" y="65.6">D11/MOSI</text>
<text x="321.6" y="65.4">10pf</text>
<text x="343.4" y="65.6">10pf</text>
<text x="35.4" y="69.6">Питание +5V</text>
<text x="37.2" y="67">RS485_B</text>
<text x="63.8" y="68.4">13</text>
<text x="63.8" y="71">14</text>
<text x="79.2" y="67.1">RS485_B</text>
<text x="209.3" y="68.1">D4</text>
<text x="209.3" y="70.7">D5</text>
<text x="222.3" y="72">10</text>
<text x="223.4" y="69.5">9</text>
<text x="223.4" y="67">2</text>
<text x="228.4" y="70.7">PD5/T1/OC0B/PCINT21</text>
<text x="228.4" y="68.1">PD4/T0/XCK/PCINT20</text>
<text x="263.2" y="68.1">PB4/MISO/PCINT4</text>
<text x="264.3" y="70.7">PB5/SCK/PCINT5</text>
<text x="285.6" y="67">16</text>
<text x="285.6" y="69.5">17</text>
<text x="285.6" y="72">7</text>
<text x="302.4" y="68.1">D12/MISO</text>
<text x="302.4" y="70.7">D13/SCK</text>
<text x="324.3" y="69.2">1</text>
<text x="335.6" y="69.2">2</text>
<text x="341.7" y="70.4">16.0 mHz</text>
<text x="35.6" y="72.2">Питание -5V</text>
<text x="56" y="76.4">TBLOCK-M14</text>
<text x="209.3" y="73.2">D6</text>
<text x="209.3" y="75.8">D7</text>
<text x="222.4" y="74.6">11</text>
<text x="228.4" y="73.2">PD6/AIN0/OC0A/PCINT22 PB6/TOSC1/XTAL1/PCINT6</text>
<text x="228.4" y="75.8">PD7/AIN1/PCINT23</text>
<text x="254.6" y="75.8">PB7/TOSC2/XTAL2/PCINT7</text>
<text x="285.6" y="74.6">8</text>
<text x="77.6" y="81.3">1N4148WS-7_1</text>
<text x="99.4" y="80.7">500mA</text>
<text x="123.6" y="78.1">VCC</text>
<text x="188.7" y="80.6">10K</text>
<text x="206.2" y="80.8">AREF</text>
<text x="207.5" y="83.4">VCC</text>
<text x="222.3" y="82.2">18</text>
<text x="222.3" y="79.7">20</text>
<text x="228.4" y="83.4">AVCC</text>
<text x="228.4" y="80.8">AREF</text>
<text x="263" y="83.4">PC1/ADC1/PCINT9</text>
<text x="263" y="80.8">PC0/ADC0/PCINT8</text>
<text x="285.6" y="82.2">24</text>
<text x="285.6" y="79.7">23</text>
<text x="302.4" y="80.8">A0</text>
<text x="302.4" y="83.4">A1</text>
<text x="326.2" y="79">CRYSTAL</text>
<text x="116.5" y="85.7">1</text>
<text x="135.4" y="85.7">2</text>
<text x="209.4" y="88.5">A6</text>
<text x="222.3" y="87.3">19</text>
<text x="222.3" y="89.8">22</text>
<text x="228.4" y="88.5">ADC6</text>
<text x="261.8" y="85.9">PC2/ADC2/PCINT10</text>
<text x="262" y="88.5">PC3/ADC3/PCINT11</text>
<text x="285.6" y="89.8">27</text>
<text x="285.6" y="87.3">26</text>
<text x="285.6" y="84.7">25</text>
<text x="292.7" y="89.6">A4</text>
<text x="302.4" y="85.9">A2</text>
<text x="302.4" y="88.5">A3</text>
<text x="345.3" y="85.6" transform="rotate(-90 345.3 85.6)">RESET</text>
<text x="34" y="93.8">VCC</text>
<text x="50.2" y="90.1">1</text>
<text x="50.2" y="92.6">2</text>
<text x="50.2" y="95.2">3</text>
<text x="55.2" y="91.3">RST</text>
<text x="55.2" y="93.8">VCC</text>
<text x="119" y="90.9">SMBJ5</text>
<text x="228.4" y="91">ADC7</text>
<text x="256.8" y="91">PC4/ADC4/SDA/PCINT12</text>
<text x="257" y="93.6">PC5/ADC5/SCL/PCINT13</text>
<text x="285.6" y="94.9">29</text>
<text x="285.6" y="92.4">28</text>
<text x="292.7" y="92.2">A5</text>
<text x="332" y="91">A4</text>
<text x="332" y="93.6">A5</text>
<text x="35.8" y="96.4">D3</text>
<text x="35.8" y="98.9">D2</text>
<text x="50.2" y="97.7">4</text>
<text x="50.2" y="100.2">5</text>
<text x="55.2" y="96.4">RX_Trig</text>
<text x="55.2" y="98.9">TX_Echo</text>
<text x="55.2" y="101.4">GND</text>
<text x="193.2" y="99.8" transform="rotate(-90 193.2 99.8)">2</text>
<text x="195.7" y="99.8" transform="rotate(-90 195.7 99.8)">1</text>
<text x="260.3" y="96.1">PC6/RESET/PCINT14</text>
<text x="356.5" y="99.5" transform="rotate(-90 356.5 99.5)">1</text>
<text x="50.2" y="102.8">6</text>
<text x="53.7" y="107.9">SRO4M_2</text>
<text x="55.2" y="104">SWIM</text>
<text x="226.9" y="102.1">ATMEGA328P_32PIN</text>
<text x="309.9" y="107.4">5.1K</text>
<text x="323.1" y="107.4">5.1K</text>
<text x="361.7" y="107.7">BUTTON</text>
<text x="37.4" y="113.3">Ультразвуковой модуль SRO4M_2</text>
<text x="190.9" y="113.5">CONN-SIL2</text>
<text x="229.2" y="113.4" transform="rotate(-90 229.2 113.4)">D7</text>
<text x="234.2" y="113.4" transform="rotate(-90 234.2 113.4)">D8</text>
<text x="239.4" y="113.4" transform="rotate(-90 239.4 113.4)">D5</text>
<text x="244.4" y="113.4" transform="rotate(-90 244.4 113.4)">D6</text>
<text x="285" y="108.9">10K</text>
<text x="299.5" y="110.2">BAV21W</text>
<text x="335.3" y="108.9">100n</text>
<text x="348.5" y="108.9">10n</text>
<text x="356.5" y="113.3" transform="rotate(-90 356.5 113.3)">2</text>
<text x="275.9" y="118.5">VCC</text>
<text x="54.7" y="125.7" transform="rotate(-90 54.7 125.7)">A0</text>
<text x="74.5" y="120.1" transform="rotate(-90 74.5 120.1)">AREF</text>
<text x="106.5" y="120.5" transform="rotate(-90 106.5 120.5)">A0</text>
<text x="117.7" y="120.5" transform="rotate(-90 117.7 120.5)">A1</text>
<text x="127.9" y="120.5" transform="rotate(-90 127.9 120.5)">A2</text>
<text x="147.4" y="124.9">330nH</text>
<text x="164.1" y="126">5.1K</text>
<text x="182.6" y="123.5">VCC</text>
<text x="205.9" y="121.8">4</text>
<text x="205.9" y="124.4">3</text>
<text x="222.3" y="121.8">1</text>
<text x="222.3" y="124.4">2</text>
<text x="249.3" y="124.4">1</text>
<text x="254.3" y="125.6">1</text>
<text x="260.8" y="125.6">2</text>
<text x="265.7" y="124.4">2</text>
<text x="332.1" y="125.9" transform="rotate(-90 332.1 125.9)">DTR</text>
<text x="136.5" y="126.2" transform="rotate(-90 136.5 126.2)">AREF</text>
<text x="209.4" y="129.5">DIPSW_2</text>
<text x="249.3" y="126.9">3</text>
<text x="249.3" y="129.4">5</text>
<text x="249.3" y="132">7</text>
<text x="254.3" y="128.1">3</text>
<text x="254.3" y="130.6">5</text>
<text x="260.8" y="128.1">4</text>
<text x="260.8" y="130.6">6</text>
<text x="265.7" y="126.9">4</text>
<text x="265.7" y="129.4">6</text>
<text x="265.7" y="132">8</text>
<text x="335.6" y="130.6">EC1</text>
<text x="352.3" y="129.4">1</text>
<text x="352.3" y="132">2</text>
<text x="43.5" y="134.6">100K</text>
<text x="61.5" y="134.6">100K</text>
<text x="152.9" y="137.6">10u</text>
<text x="206.2" y="137.1">4</text>
<text x="222.6" y="137.1">1</text>
<text x="252.8" y="137.1">CAT16-103J4LF</text>
<text x="254.3" y="133.2">7</text>
<text x="260.8" y="133.2">8</text>
<text x="289" y="134.3">1</text>
<text x="289" y="136.8">2</text>
<text x="293.9" y="135.5">K_1</text>
<text x="305.4" y="135.5">K_3</text>
<text x="313" y="134.3">4</text>
<text x="313" y="136.8">5</text>
<text x="325.4" y="135.5">A1</text>
<text x="337.2" y="133.2">A4</text>
<text x="355.8" y="137.1">CONN-SIL2</text>
<text x="61.5" y="142.7">100K</text>
<text x="81.1" y="140.3">EC1</text>
<text x="100.1" y="138.1">100n</text>
<text x="111.3" y="138.1">100n</text>
<text x="121.4" y="138.1">100n</text>
<text x="133.1" y="138.1">100n</text>
<text x="206.2" y="139.6">3</text>
<text x="222.6" y="139.6">2</text>
<text x="271.9" y="140.6">A0</text>
<text x="289" y="139.4">3</text>
<text x="293.9" y="138">COM_A</text>
<text x="293.9" y="140.6">K_2</text>
<text x="305.4" y="138">K_4</text>
<text x="325.4" y="138">A2</text>
<text x="352.3" y="143.4">1</text>
<text x="55" y="146.8" transform="rotate(-90 55 146.8)">A1</text>
<text x="209.7" y="144.8">DIPSW_2</text>
<text x="292.5" y="144.5">ESDA6V1W5</text>
<text x="335.6" y="144.6">EC2</text>
<text x="337.2" y="147.2">A5</text>
<text x="352.3" y="146">2</text>
<text x="43.5" y="154.9">100K</text>
<text x="61.5" y="154.9">100K</text>
<text x="129.1" y="154.8">CONN-SIL2</text>
<text x="219.1" y="150.8">1</text>
<text x="219.1" y="153.3">2</text>
<text x="326" y="154.9">AMS1117-3_3V</text>
<text x="355.8" y="151.1">CONN-SIL2</text>
<text x="81.1" y="160.6">EC2</text>
<text x="120.6" y="159.1" transform="rotate(-90 120.6 159.1)">1</text>
<text x="123.1" y="159.2" transform="rotate(-90 123.1 159.2)">2</text>
<text x="211.3" y="158.5">CONN-SIL2</text>
<text x="302.6" y="157.5" transform="rotate(-90 302.6 157.5)">VCC</text>
<text x="316.7" y="158.2">1</text>
<text x="316.7" y="160.7">2</text>
<text x="321.6" y="159.4">GROUND/ADJUST</text>
<text x="321.6" y="161.9">VOUT_1</text>
<text x="333.1" y="161.9">VOUT_2</text>
<text x="345.2" y="160.7">4</text>
<text x="369.9" y="158.2" transform="rotate(-90 369.9 158.2)">+3V3</text>
<text x="54.4" y="167.4" transform="rotate(-90 54.4 167.4)">A2</text>
<text x="61.5" y="163">100K</text>
<text x="164.3" y="163">1</text>
<text x="169.2" y="164.2">RO</text>
<text x="180.5" y="164.2">B</text>
<text x="185.7" y="163">7</text>
<text x="188.9" y="166.7">RS485_B</text>
<text x="219.1" y="162.2">1</text>
<text x="219.1" y="164.8">2</text>
<text x="316.7" y="163.2">3</text>
<text x="321.6" y="164.4">VIN</text>
<text x="98.2" y="173.3">D0/RX</text>
<text x="98.4" y="170.8">D1/TX</text>
<text x="113.5" y="169.6">4</text>
<text x="113.5" y="172.1">3</text>
<text x="129.8" y="169.6">1</text>
<text x="129.8" y="172.1">2</text>
<text x="145.2" y="171.8">D4</text>
<text x="164.3" y="173.1">3</text>
<text x="164.3" y="168.1">2</text>
<text x="169.2" y="169.3">RE</text>
<text x="211.6" y="169.9">CONN-SIL2</text>
<text x="272.3" y="170.7" transform="rotate(90 272.3 170.7)">+</text>
<text x="364.8" y="173" transform="rotate(90 364.8 173)">+</text>
<text x="43.5" y="175.2">100K</text>
<text x="61.5" y="175.2">100K</text>
<text x="116.9" y="177.3">DIPSW_2</text>
<text x="164.3" y="178.2">4</text>
<text x="169.2" y="174.3">DE</text>
<text x="169.2" y="179.4">DI</text>
<text x="180.5" y="179.4">A</text>
<text x="185.7" y="178.2">6</text>
<text x="188.9" y="176.9">RS485_A</text>
<text x="219.1" y="174.7">1</text>
<text x="219.1" y="177.2">2</text>
<text x="261.7" y="176.8">1000u</text>
<text x="277.6" y="177.9">10u</text>
<text x="289.8" y="179">100n</text>
<text x="299.2" y="179.3">100n</text>
<text x="61.5" y="183.4">100K</text>
<text x="81.1" y="180.9">EC3</text>
<text x="120.8" y="184.5" transform="rotate(-90 120.8 184.5)">2</text>
<text x="123.4" y="184.5" transform="rotate(-90 123.4 184.5)">1</text>
<text x="167.7" y="183.4">MAX485</text>
<text x="211.6" y="182.3">CONN-SIL2</text>
<text x="272.6" y="180.3" transform="rotate(90 272.6 180.3)">-</text>
<text x="343.9" y="181">100n</text>
<text x="357.9" y="183.4">1000u</text>
<text x="365.1" y="182.7" transform="rotate(90 365.1 182.7)">-</text>
<text x="179.2" y="190.8" transform="rotate(-90 179.2 190.8)">L</text>
<text x="219.1" y="187.1">1</text>
<text x="219.1" y="189.6">2</text>
<text x="211.3" y="194.7">CONN-SIL2</text>
<text x="30.8" y="199.7">ANT</text>
<text x="51.7" y="198.5">1</text>
<text x="51.7" y="202.3">2</text>
<text x="118.5" y="198.1">CONN-SIL2</text>
<text x="153.2" y="199.2">G3MB-202P-2A-DC5</text>
<text x="180.4" y="203" transform="rotate(-90 180.4 203)">COM</text>
<text x="55.2" y="205">AN1603_868</text>
<text x="142.3" y="207.6">VCC</text>
<text x="163" y="207.7">C2</text>
<text x="40.4" y="210.5">1</text>
<text x="40.4" y="214.3">2</text>
<text x="62.7" y="214.3">2</text>
<text x="62.7" y="211.7">1</text>
<text x="67.6" y="215.5">GND</text>
<text x="67.6" y="212.9">ANT</text>
<text x="85.7" y="212.9">GND</text>
<text x="87" y="215.5">IO5</text>
<text x="94.3" y="214.3">15</text>
<text x="94.3" y="211.7">9</text>
<text x="163" y="215.3">C1</text>
<text x="30.6" y="216.9">IPEX UFL/IPX</text>
<text x="62.7" y="221.9">5</text>
<text x="62.7" y="219.4">4</text>
<text x="62.7" y="216.8">3</text>
<text x="67.6" y="220.6">IO4</text>
<text x="67.6" y="218">IO3</text>
<text x="86.1" y="218">RST</text>
<text x="86.4" y="220.6">SEL</text>
<text x="94.3" y="216.8">14</text>
<text x="94.3" y="219.4">13</text>
<text x="94.3" y="221.9">12</text>
<text x="106.6" y="218">D9</text>
<text x="106.6" y="220.6">D10</text>
<text x="37" y="224.9">+3V3</text>
<text x="62.7" y="227">7</text>
<text x="62.7" y="224.4">6</text>
<text x="67.6" y="225.6">IO0</text>
<text x="67.6" y="223.1">VCC</text>
<text x="84.9" y="225.6">MOSI</text>
<text x="86" y="223.1">SCK</text>
<text x="94.3" y="227">10</text>
<text x="94.3" y="224.4">11</text>
<text x="106.6" y="223.1">D13/SCK</text>
<text x="106.6" y="225.6">D11/MOSI</text>
<text x="120.6" y="227.2">A6</text>
<text x="163.1" y="226.9">BC847B</text>
<text x="180.3" y="224" transform="rotate(-90 180.3 224)">NO</text>
<text x="62.7" y="229.5">8</text>
<text x="67.6" y="228.2">IO1</text>
<text x="67.6" y="230.7">IO2</text>
<text x="84.9" y="228.2">MISO</text>
<text x="85.7" y="230.7">GND</text>
<text x="94.3" y="229.5">16</text>
<text x="106.6" y="228.2">D12/MISO</text>
<text x="134" y="229.6">1.0K</text>
<text x="66.1" y="235.7">LORA_RFM95W</text>
<text x="141.7" y="237.1">51K</text>
<text x="179.2" y="239.7" transform="rotate(-90 179.2 239.7)">L_RELE</text>
<text x="351.8" y="253.3">02.05.2021</text>
<text x="364.5" y="253.3">10:18:37</text>
</g>
<g font-size="1.7">
<text x="210.6" y="121.1">OFF</text>
<text x="216.1" y="121.1">ON</text>
<text x="210.9" y="136.4">OFF</text>
<text x="216.4" y="136.4">ON</text>
<text x="118.2" y="168.9">OFF</text>
<text x="123.7" y="168.9">ON</text>
</g>
</svg>
